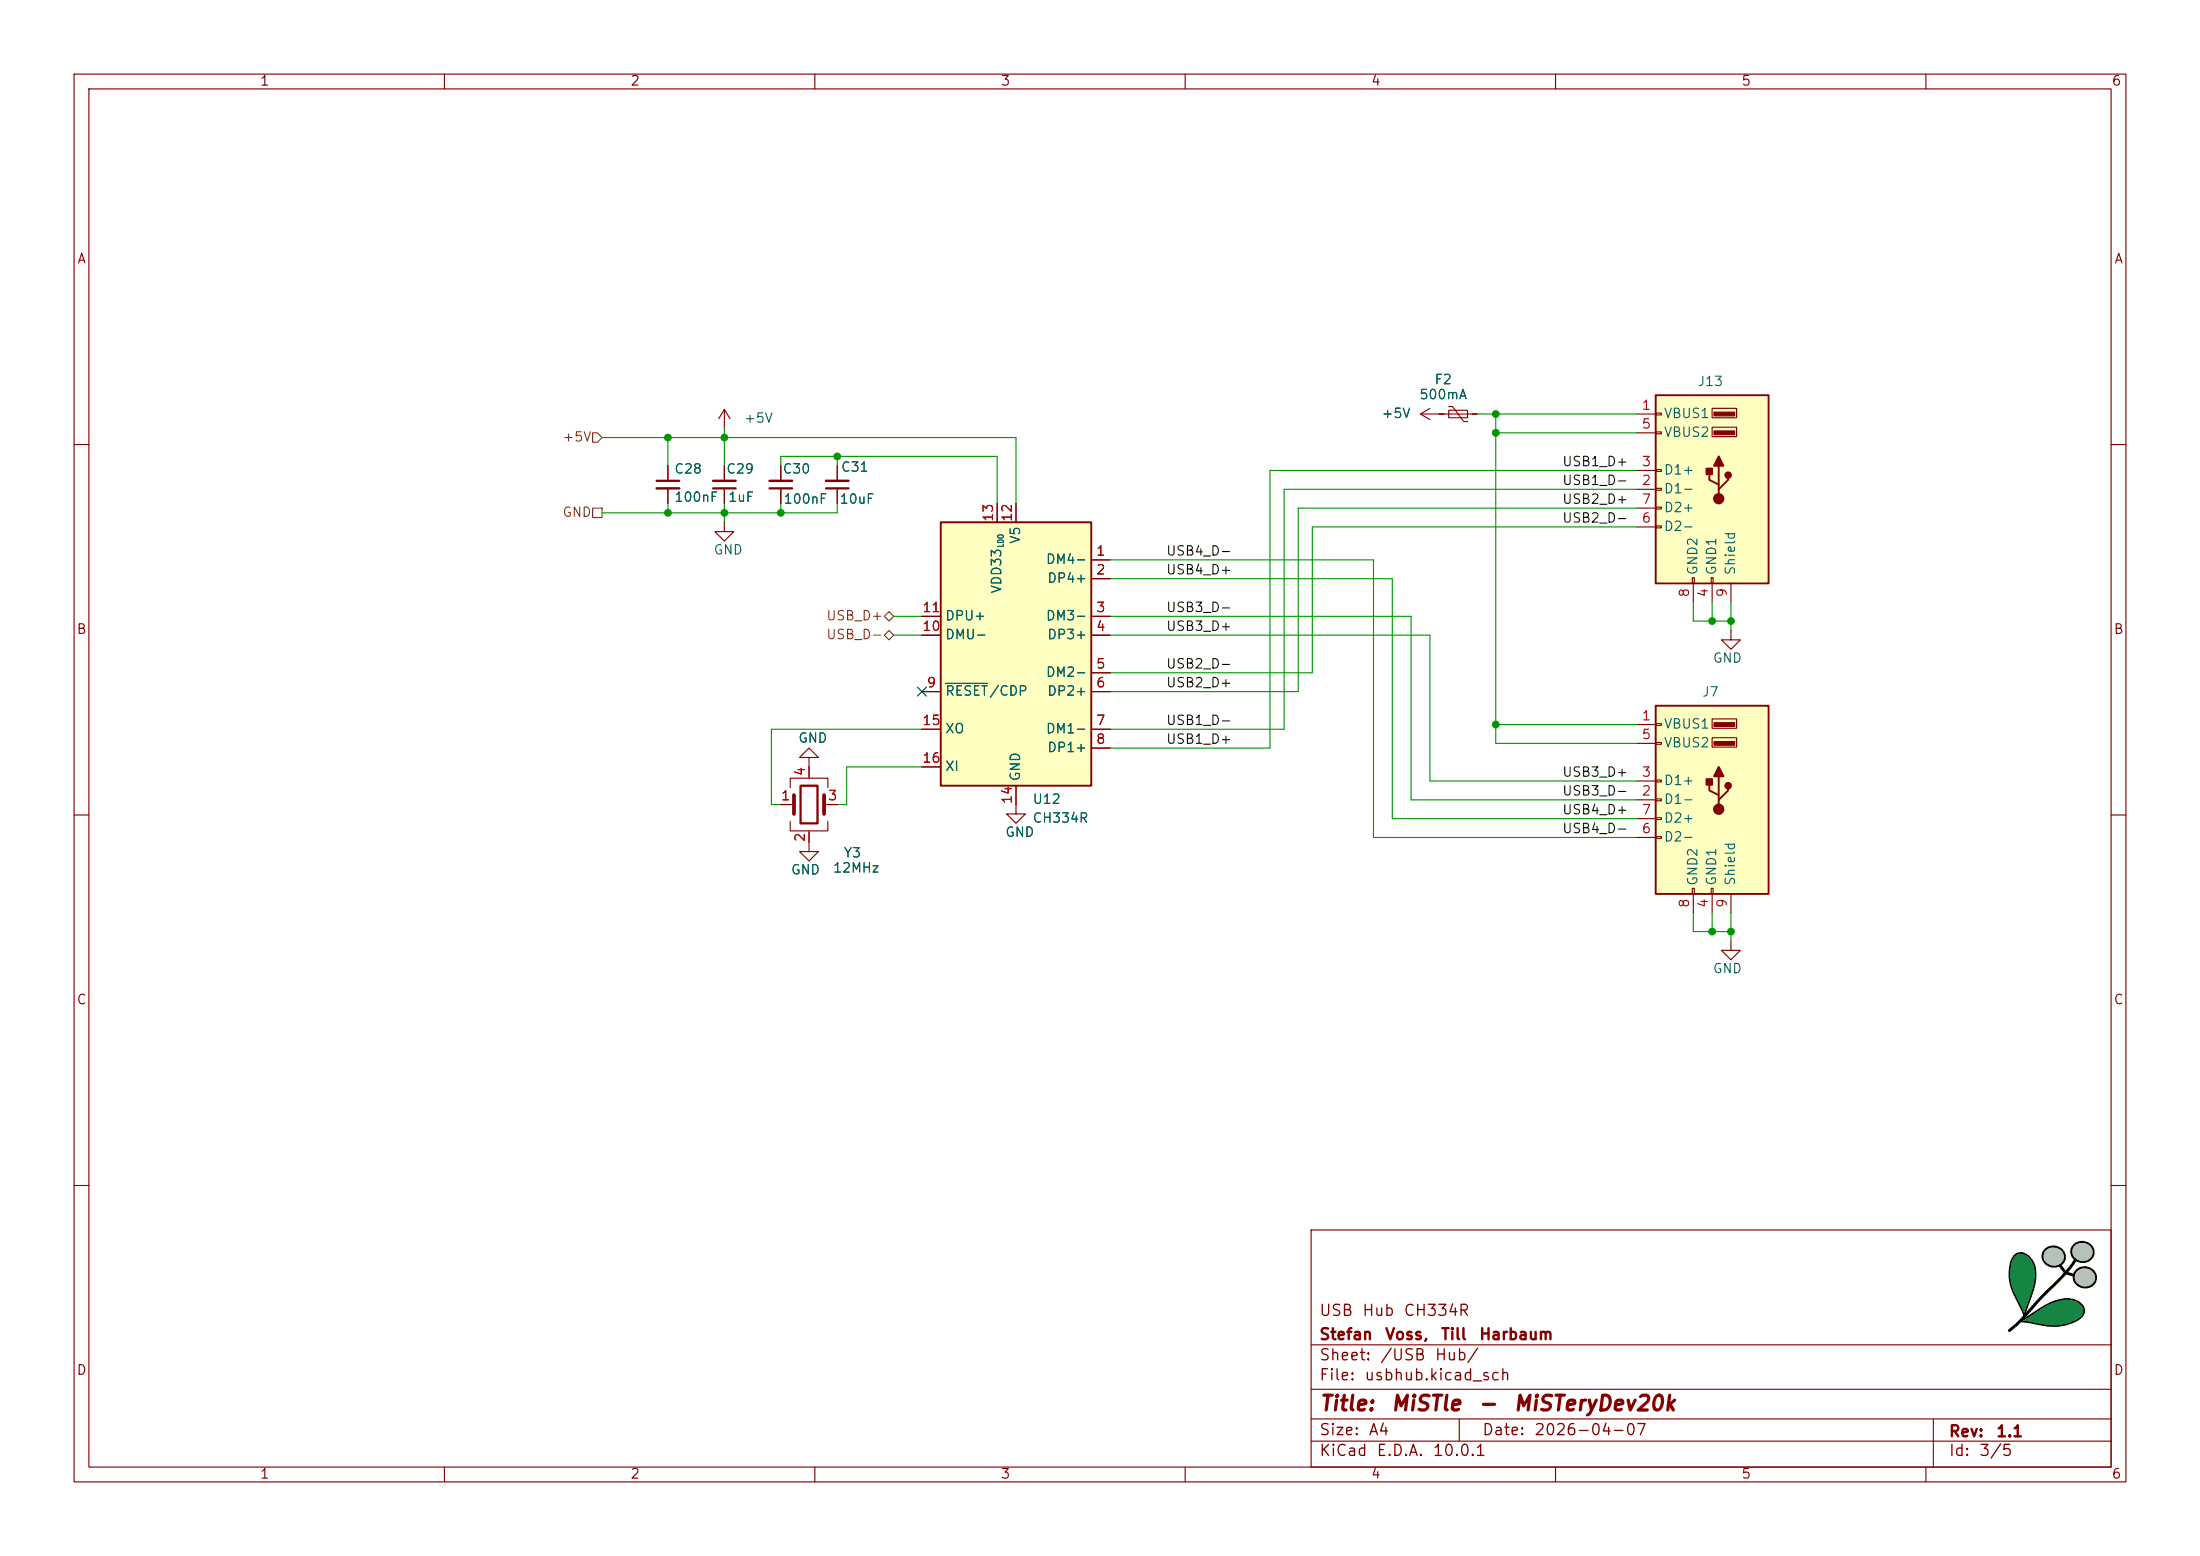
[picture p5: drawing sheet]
<svg xmlns="http://www.w3.org/2000/svg" width="297mm" height="210mm" viewBox="0 0 297 210" stroke-linecap="round" stroke-linejoin="round" font-family="sans-serif">
<g fill="none" stroke="#840000" stroke-width=".15">
<path d="M10 10h277v190h-277zM12 12h273v186h-273zM60 10v2M110 10v2M160 10v2M210 10v2M260 10v2M10 60h2M285 60h2M10 110h2M285 110h2M10 160h2"/>
<path d="M177 166h108v32h-108zM285 160h2M60 198v2M110 198v2M160 198v2M177 194.5h108M177 191.5h108M177 187.5h108M177 181.5h108M197 191.5v3M210 198v2M260 198v2"/>
<path d="M261 191.5v6.5"/>
</g>
<g fill="#168543">
<path d="M271.9 169.5a1.51 1.51 0 0 1 2.4 .5 4.4 4.4 0 0 1 .2 3.9l-1.2 3.7-.5-1.1a9.6 9.6 0 0 1-1.5-4.2v-.3a4 4 0 0 1 .6-2.5z"/>
<path d="M272.7 178.4l.5-.3a19.4 19.4 0 0 1 4.3-2.5 3.2 3.2 0 0 1 3.6 .6 1.22 1.22 0 0 1-.5 1.9 6.9 6.9 0 0 1-5.4 .6z"/>
</g>
<g fill="#c2c2c2">
<path d="M280.3 171.5a1.51 1.51 0 0 1 1.9-.2 1.51 1.51 0 0 1 .6 1.8 1.52 1.52 0 0 1-1.9 .6 1.52 1.52 0 0 1-.8-1.9z"/>
<path d="M276.1 168.6a1.51 1.51 0 0 1 1.9-.2 1.51 1.51 0 0 1 .6 1.9 1.52 1.52 0 0 1-1.9 .5 1.52 1.52 0 0 1-.9-1.8z"/>
<path d="M280 168a1.51 1.51 0 0 1 1.9-.2 1.51 1.51 0 0 1 .6 1.9 1.52 1.52 0 0 1-1.9 .5 1.52 1.52 0 0 1-.9-1.8z"/>
</g>
<path d="M233.7 127v1.3h-1.3l1.3 1.2 1.2-1.2h-1.2" fill="none" stroke="#840000" stroke-width=".15"/>
<path d="M223.5 95.3h15.3v25.4h-15.3z" fill="#ffffc2"/>
<path d="M223.5 95.3h15.3v25.4h-15.3zM230.8 105.4v1.3l1.2 .6v.7M232 104.8v2.5M233.3 106v.7l-1.3 1.3v.6" fill="none" stroke="#840000" stroke-width=".25"/>
<g fill="#840000" stroke="#840000" stroke-width=".25">
<path d="M232 103.5l.7 1.3h-1.3z"/>
<path d="M230.4 105.2h.7v.7h-.7z"/>
<circle cx="233.3" cy="106" r=".38"/>
<circle cx="232" cy="109.2" r=".63"/>
</g>
<g fill="#840000" stroke="#840000" stroke-width=".15">
<path d="M231.4 97.5h2.8v.5h-2.8z"/>
<path d="M231.4 100.1h2.8v.5h-2.8z"/>
</g>
<g fill="none" stroke="#840000" stroke-width=".15">
<path d="M113 62.9v2M113 65.9v2M221 97.8h2.5M223.5 97.7h.8v.2h-.8zM231.1 97h3.3v1.3h-3.3zM231.1 99.6h3.3v1.2h-3.3zM105.4 108.6h1.8M106.7 110.9v1.2h5.1v-1.2M106.7 106.3v-1.3h5.1v1.3M109.2 102.2h-1.3l1.3-1.2 1.3 1.2h-1.3v2.8M109.2 112.1v2.8h-1.3l1.3 1.3 1.3-1.3h-1.3M111.3 108.6h1.7"/>
<path d="M221 108h2.5M221 105.4h2.5M221 100.3h2.5M221 113h2.5M221 110.5h2.5M223.5 100.2h.8v.3h-.8zM223.5 105.3h.8v.2h-.8zM223.5 107.8h.8v.3h-.8zM223.5 110.4h.8v.2h-.8zM223.5 112.9h.8v.3h-.8zM228.5 119.9h.2v.8h-.2zM231 119.9h.3v.8h-.3z"/>
<path d="M228.6 120.7v2.5M231.1 120.7v2.5M233.7 120.7v2.5"/>
</g>
<path d="M111.5 65.9h3.1M108.1 106h2.3v5.1h-2.3z" fill="none" stroke="#840000" stroke-width=".3"/>
<path d="M111.5 64.9h3.1" fill="none" stroke="#840000" stroke-width=".33"/>
<path d="M107.2 107.3v2.6M111.3 107.3v2.6" fill="none" stroke="#840000" stroke-width=".51"/>
<path d="M127 70.5h20.3v35.5h-20.3z" fill="#ffffc2"/>
<path d="M127 70.5h20.3v35.5h-20.3z" fill="none" stroke="#840000" stroke-width=".25"/>
<g fill="none" stroke="#840000" stroke-width=".15">
<path d="M134.6 67.9v2.6M137.2 67.9v2.6M147.3 75.6h2.6M147.3 78.1h2.6M124.5 83.2h2.5M124.5 85.7h2.5M124.5 93.3h2.5M124.5 98.4h2.5M147.3 83.2h2.6M147.3 85.7h2.6M147.3 90.8h2.6M147.3 93.3h2.6"/>
<path d="M147.3 98.4h2.6M233.7 85.1v1.3h-1.3l1.3 1.2 1.2-1.2h-1.2M124.5 103.5h2.5M137.2 106v3.9h1.2l-1.2 1.2-1.3-1.2h1.3M147.3 101h2.6"/>
</g>
<path d="M127.6 92.2h5.7" fill="none" stroke="#006464" stroke-width=".15"/>
<path d="M223.5 53.3h15.3v25.4h-15.3z" fill="#ffffc2"/>
<path d="M223.5 53.3h15.3v25.4h-15.3zM230.8 63.5v1.3l1.2 .6v.6M232 62.9v2.5M233.3 64.1v.7l-1.3 1.2v.7" fill="none" stroke="#840000" stroke-width=".25"/>
<g fill="#840000" stroke="#840000" stroke-width=".25">
<path d="M232 61.6l.7 1.3h-1.3z"/>
<path d="M230.4 63.2h.7v.8h-.7z"/>
<circle cx="233.3" cy="64.1" r=".38"/>
<circle cx="232" cy="67.3" r=".63"/>
</g>
<g fill="#840000" stroke="#840000" stroke-width=".15">
<path d="M231.4 55.6h2.8v.5h-2.8z"/>
<path d="M231.4 58.2h2.8v.5h-2.8z"/>
</g>
<g fill="none" stroke="#840000" stroke-width=".15">
<path d="M97.8 55.2v2.6M97.8 55.2l-.8 1.3M97.8 55.2l.8 1.3M191.8 55.9h7.6M191.8 55.9l1.2 .7M193 55.1l-1.2 .8M195.6 55.4h2.5v1h-2.5zM195.6 54.9h.5l1.5 2h.5M221 55.9h2.5M221 58.4h2.5M223.5 55.8h.8v.2h-.8zM223.5 58.3h.8v.2h-.8z"/>
<path d="M231.1 55.1h3.3v1.3h-3.3zM231.1 57.7h3.3v1.2h-3.3zM90.2 62.9v2M90.2 65.9v2M97.8 70.5v1.3h1.3l-1.3 1.2-1.3-1.2h1.3M97.8 62.9v2M97.8 65.9v2M105.4 62.9v2M105.4 65.9v2M113 62.9v2M113 65.9v2M134.6 67.9v2.6"/>
<path d="M137.2 67.9v2.6M147.3 75.6h2.6M147.3 78.1h2.6M221 66h2.5M221 63.5h2.5M221 71.1h2.5M221 68.6h2.5M223.5 63.4h.8v.2h-.8zM223.5 65.9h.8v.3h-.8zM223.5 68.5h.8v.2h-.8zM223.5 71h.8v.2h-.8zM228.5 78h.2v.7h-.2z"/>
<path d="M228.6 78.7v2.6M231 78h.3v.7h-.3zM231.1 78.7v2.6M233.7 78.7v2.6M124.5 83.2h2.5M124.5 85.7h2.5M124.5 93.3h2.5M124.5 98.4h2.5M147.3 83.2h2.6M147.3 85.7h2.6M147.3 90.8h2.6M147.3 93.3h2.6"/>
<path d="M147.3 98.4h2.6M105.4 108.6h1.3M109.2 103.5v1.3M109.2 112.4v1.3M111.8 108.6h1.2M124.5 103.5h2.5M137.2 106v2.6M147.3 101h2.6"/>
</g>
<path d="M88.6 64.9h3.1M96.3 65.9h3M103.9 65.9h3" fill="none" stroke="#840000" stroke-width=".3"/>
<path d="M88.6 65.9h3.1M96.3 64.9h3M103.9 64.9h3" fill="none" stroke="#840000" stroke-width=".33"/>
<path d="M80 58.4h.6l.7 .7-.7 .6h-.6zM80 68.6h1.3v1.3h-1.3zM119.4 83.2l.6-.6 .6 .6-.6 .6zM119.4 85.7l.6-.6 .6 .6-.6 .7z" fill="none" stroke="#725600" stroke-width=".15"/>
<path d="M278.1 170.8l.8 1 1 .3M280.2 170.1a22.1 22.1 0 0 1-4 4.4l-1.1 1.1a25.4 25.4 0 0 1-3.8 4" fill="none" stroke="#000" stroke-width=".4"/>
<g fill="none" stroke="#009600" stroke-width=".15">
<path d="M81.3 59.1h55.9v8.8M90.2 59.1v3.8M97.8 57.8v5.1M199.4 55.9h21.6M201.9 55.9v44.4h19.1M201.9 58.4h19.1M90.2 67.9v1.3M97.8 67.9v2.6M105.4 62.9v-1.3h29.2v6.3M105.4 67.9v1.3M113 67.9v1.3h-31.7M113 61.6v1.3"/>
<path d="M149.9 78.1h38.1v32.4h33M149.9 75.6h35.5v37.4h35.6M221 63.5h-49.6v37.5h-21.5M221 66h-47.6v32.4h-23.5M221 71.1h-43.8v19.7h-27.3M221 68.6h-45.7v24.7h-25.4M120.6 85.7h3.9M120.6 83.2h3.9M124.5 98.4h-20.4v10.2h1.3M149.9 85.7h43.1v19.7h28M149.9 83.2h40.6v24.8h30.5M201.9 97.8h19.1"/>
<path d="M228.6 81.3v2.5h5.1M231.1 81.3v2.5M233.7 81.3v3.8M124.5 103.5h-10.2v5.1h-1.3M228.6 123.2v2.5h5.1M231.1 123.2v2.5M233.7 123.2v3.8"/>
</g>
<path d="M123.9 92.7l1.2 1.3M125.1 92.7l-1.2 1.3" fill="none" stroke="#000084" stroke-width=".15"/>
<path d="M271.9 169.5a1.51 1.51 0 0 1 2.4 .5 4.4 4.4 0 0 1 .2 3.9l-1.2 3.7-.5-1.1a9.6 9.6 0 0 1-1.5-4.2v-.3a4 4 0 0 1 .6-2.5zM272.7 178.4l.5-.3a19.4 19.4 0 0 1 4.3-2.5 3.2 3.2 0 0 1 3.6 .6 1.22 1.22 0 0 1-.5 1.9 6.9 6.9 0 0 1-5.4 .6z" fill="none" stroke="#000" stroke-width=".2"/>
<path d="M276.1 168.6a1.51 1.51 0 0 1 1.9-.2 1.51 1.51 0 0 1 .6 1.9 1.52 1.52 0 0 1-1.9 .5 1.52 1.52 0 0 1-.9-1.8zM280 168a1.51 1.51 0 0 1 1.9-.2 1.51 1.51 0 0 1 .6 1.9 1.52 1.52 0 0 1-1.9 .5 1.52 1.52 0 0 1-.9-1.8zM280.3 171.5a1.51 1.51 0 0 1 1.9-.2 1.51 1.51 0 0 1 .6 1.8 1.52 1.52 0 0 1-1.9 .6 1.52 1.52 0 0 1-.8-1.9z" fill="none" stroke="#000" stroke-width=".26"/>
<path d="M127.6 92.2h5.7" fill="none" stroke="#006464" stroke-width=".15"/>
<g fill="#009600" stroke="#009600" stroke-width=".14">
<circle cx="233.7" cy="125.7" r=".46"/>
<circle cx="233.7" cy="83.8" r=".46"/>
<circle cx="231.1" cy="125.7" r=".46"/>
<circle cx="231.1" cy="83.8" r=".46"/>
<circle cx="113" cy="61.6" r=".46"/>
<circle cx="105.4" cy="69.2" r=".46"/>
<circle cx="201.9" cy="58.4" r=".46"/>
<circle cx="201.9" cy="55.9" r=".46"/>
<circle cx="201.9" cy="97.8" r=".46"/>
<circle cx="97.8" cy="69.2" r=".46"/>
<circle cx="90.2" cy="69.2" r=".46"/>
<circle cx="97.8" cy="59.1" r=".46"/>
<circle cx="90.2" cy="59.1" r=".46"/>
</g>
<g font-size="2" fill="#840000">
<text x="178" y="190.9">Title:</text>
<text x="187.7" y="190.9">MiSTle</text>
<text x="199.4" y="190.9">-</text>
<text x="204.2" y="190.9">MiSTeryDev20k</text>
</g>
<g font-size="1.5" fill="#840000">
<text x="178" y="178">USB</text>
<text x="183.8" y="178">Hub</text>
<text x="189.4" y="178">CH334R</text>
<text x="178" y="184">Sheet:</text>
<text x="178" y="181.2">Stefan</text>
<text x="186.2" y="184">/USB</text>
<text x="186.9" y="181.2">Voss,</text>
<text x="193.6" y="184">Hub/</text>
<text x="194.4" y="181.2">Till</text>
<text x="199.6" y="181.2">Harbaum</text>
<text x="178" y="186.7">File:</text>
<text x="184.1" y="186.7">usbhub.kicad_sch</text>
<text x="178" y="196.9">KiCad</text>
<text x="178" y="194.1">Size:</text>
<text x="184.7" y="194.1">A4</text>
<text x="185.7" y="196.9">E.D.A.</text>
<text x="193.3" y="196.9">10.0.1</text>
<text x="200" y="194.1">Date:</text>
<text x="207" y="194.1">2026-04-07</text>
<text x="263" y="194.3">Rev:</text>
<text x="263" y="196.9">Id:</text>
<text x="267.1" y="196.9">3/5</text>
<text x="269.4" y="194.3">1.1</text>
</g>
<g font-size="1.3" fill="#840000">
<text x="35" y="11.9">1</text>
<text x="85" y="11.9">2</text>
<text x="135" y="11.9">3</text>
<text x="185" y="11.9">4</text>
<text x="235" y="11.9">5</text>
<text x="285" y="11.9">6</text>
<text x="10.3" y="35.9">A</text>
<text x="285.3" y="35.9">A</text>
<text x="10.3" y="85.9">B</text>
<text x="285.3" y="85.9">B</text>
<text x="10.3" y="135.9">C</text>
<text x="285.3" y="135.9">C</text>
<text x="10.3" y="185.9">D</text>
<text x="285.3" y="185.9">D</text>
<text x="35" y="199.9">1</text>
<text x="85" y="199.9">2</text>
<text x="135" y="199.9">3</text>
<text x="185" y="199.9">4</text>
<text x="235" y="199.9">5</text>
<text x="285" y="199.9">6</text>
</g>
<g font-size="1.3" fill="#006464">
<text x="193.6" y="52.2">F2</text>
<text x="229.1" y="52.4">J13</text>
<text x="100.3" y="57.4">+5V</text>
<text x="186.4" y="56.7">+5V</text>
<text x="191.5" y="54.2">500mA</text>
<text x="224.5" y="56.7">VBUS1</text>
<text x="224.5" y="59.3">VBUS2</text>
<text x="90.9" y="64.2">C28</text>
<text x="98" y="64.2">C29</text>
<text x="105.6" y="64.2">C30</text>
<text x="113.4" y="64">C31</text>
<text x="224.5" y="64.4">D1+</text>
<text x="90.9" y="68">100nF</text>
<text x="98.2" y="68">1uF</text>
<text x="105.7" y="68.3">100nF</text>
<text x="113.2" y="68.3">10uF</text>
<text x="224.5" y="66.9">D1-</text>
<text x="224.5" y="72">D2-</text>
<text x="224.5" y="69.4">D2+</text>
<text x="96.2" y="75.2">GND</text>
<text x="138" y="73.5" transform="rotate(-90 138 73.5)">V5</text>
<text x="141.1" y="76.4">DM4-</text>
<text x="229.5" y="77.7" transform="rotate(-90 229.5 77.7)">GND2</text>
<text x="232" y="77.7" transform="rotate(-90 232 77.7)">GND1</text>
<text x="234.5" y="77.7" transform="rotate(-90 234.5 77.7)">Shield</text>
<text x="135.5" y="80.2" transform="rotate(-90 135.5 80.2)">VDD33</text>
<text x="141.3" y="79">DP4+</text>
<text x="127.5" y="86.6">DMU-</text>
<text x="127.5" y="84">DPU+</text>
<text x="141.1" y="84">DM3-</text>
<text x="141.3" y="86.6">DP3+</text>
<text x="231.1" y="89.8">GND</text>
<text x="127.5" y="94.2">RESET/CDP</text>
<text x="141.1" y="91.7">DM2-</text>
<text x="141.3" y="94.2">DP2+</text>
<text x="229.7" y="94.3">J7</text>
<text x="107.7" y="100.6">GND</text>
<text x="127.5" y="99.3">XO</text>
<text x="141.1" y="99.3">DM1-</text>
<text x="141.3" y="101.8">DP1+</text>
<text x="224.5" y="98.7">VBUS1</text>
<text x="224.5" y="101.2">VBUS2</text>
<text x="127.5" y="104.4">XI</text>
<text x="138" y="105.5" transform="rotate(-90 138 105.5)">GND</text>
<text x="224.5" y="106.3">D1+</text>
<text x="135.6" y="113.3">GND</text>
<text x="139.3" y="108.8">U12</text>
<text x="139.3" y="111.4">CH334R</text>
<text x="224.5" y="108.8">D1-</text>
<text x="224.5" y="113.9">D2-</text>
<text x="224.5" y="111.4">D2+</text>
<text x="106.7" y="118.3">GND</text>
<text x="112.4" y="118.1">12MHz</text>
<text x="113.8" y="116.1">Y3</text>
<text x="229.5" y="119.6" transform="rotate(-90 229.5 119.6)">GND2</text>
<text x="232" y="119.6" transform="rotate(-90 232 119.6)">GND1</text>
<text x="234.5" y="119.6" transform="rotate(-90 234.5 119.6)">Shield</text>
<text x="231.1" y="131.7">GND</text>
</g>
<g font-size="1.3" fill="#725600">
<text x="75.8" y="59.9">+5V</text>
<text x="75.8" y="70.1">GND</text>
<text x="111.5" y="84">USB_D+</text>
<text x="111.5" y="86.6">USB_D-</text>
</g>
<g font-size="1.3" fill="#a90000">
<text x="221.5" y="55.6">1</text>
<text x="221.5" y="58.2">5</text>
<text x="221.5" y="65.8">2</text>
<text x="221.5" y="63.2">3</text>
<text x="134.4" y="70.5" transform="rotate(-90 134.4 70.5)">13</text>
<text x="136.9" y="70.5" transform="rotate(-90 136.9 70.5)">12</text>
<text x="221.5" y="70.9">6</text>
<text x="221.5" y="68.3">7</text>
<text x="147.9" y="75.3">1</text>
<text x="147.9" y="77.9">2</text>
<text x="124.4" y="82.9">11</text>
<text x="147.9" y="82.9">3</text>
<text x="228.3" y="80.7" transform="rotate(-90 228.3 80.7)">8</text>
<text x="230.9" y="80.7" transform="rotate(-90 230.9 80.7)">4</text>
<text x="233.4" y="80.7" transform="rotate(-90 233.4 80.7)">9</text>
<text x="124.4" y="85.5">10</text>
<text x="147.9" y="85.5">4</text>
<text x="125" y="93.1">9</text>
<text x="147.9" y="90.6">5</text>
<text x="147.9" y="93.1">6</text>
<text x="124.4" y="98.2">15</text>
<text x="147.9" y="98.2">7</text>
<text x="147.9" y="100.7">8</text>
<text x="221.5" y="97.5">1</text>
<text x="221.5" y="100.1">5</text>
<text x="109" y="104.8" transform="rotate(-90 109 104.8)">4</text>
<text x="124.4" y="103.3">16</text>
<text x="221.5" y="107.7">2</text>
<text x="221.5" y="105.2">3</text>
<text x="105.3" y="108.3">1</text>
<text x="109" y="113.7" transform="rotate(-90 109 113.7)">2</text>
<text x="111.7" y="108.3">3</text>
<text x="136.9" y="108.6" transform="rotate(-90 136.9 108.6)">14</text>
<text x="221.5" y="112.8">6</text>
<text x="221.5" y="110.2">7</text>
<text x="228.3" y="122.6" transform="rotate(-90 228.3 122.6)">8</text>
<text x="230.9" y="122.6" transform="rotate(-90 230.9 122.6)">4</text>
<text x="233.4" y="122.6" transform="rotate(-90 233.4 122.6)">9</text>
</g>
<g font-size="1.3" fill="#0f0f0f">
<text x="210.8" y="65.8">USB1_D-</text>
<text x="210.8" y="63.2">USB1_D+</text>
<text x="210.8" y="68.3">USB2_D+</text>
<text x="210.8" y="70.9">USB2_D-</text>
<text x="157.3" y="77.8">USB4_D+</text>
<text x="157.3" y="75.3">USB4_D-</text>
<text x="157.3" y="82.9">USB3_D-</text>
<text x="157.3" y="85.5">USB3_D+</text>
<text x="157.3" y="93.1">USB2_D+</text>
<text x="157.3" y="90.5">USB2_D-</text>
<text x="157.3" y="100.7">USB1_D+</text>
<text x="157.3" y="98.2">USB1_D-</text>
<text x="210.8" y="105.1">USB3_D+</text>
<text x="210.8" y="107.7">USB3_D-</text>
<text x="210.8" y="110.2">USB4_D+</text>
<text x="210.8" y="112.8">USB4_D-</text>
</g>
<text font-size=".8" fill="#006464" x="135.7" y="73.9" transform="rotate(-90 135.7 73.9)">LDO</text>
</svg>
